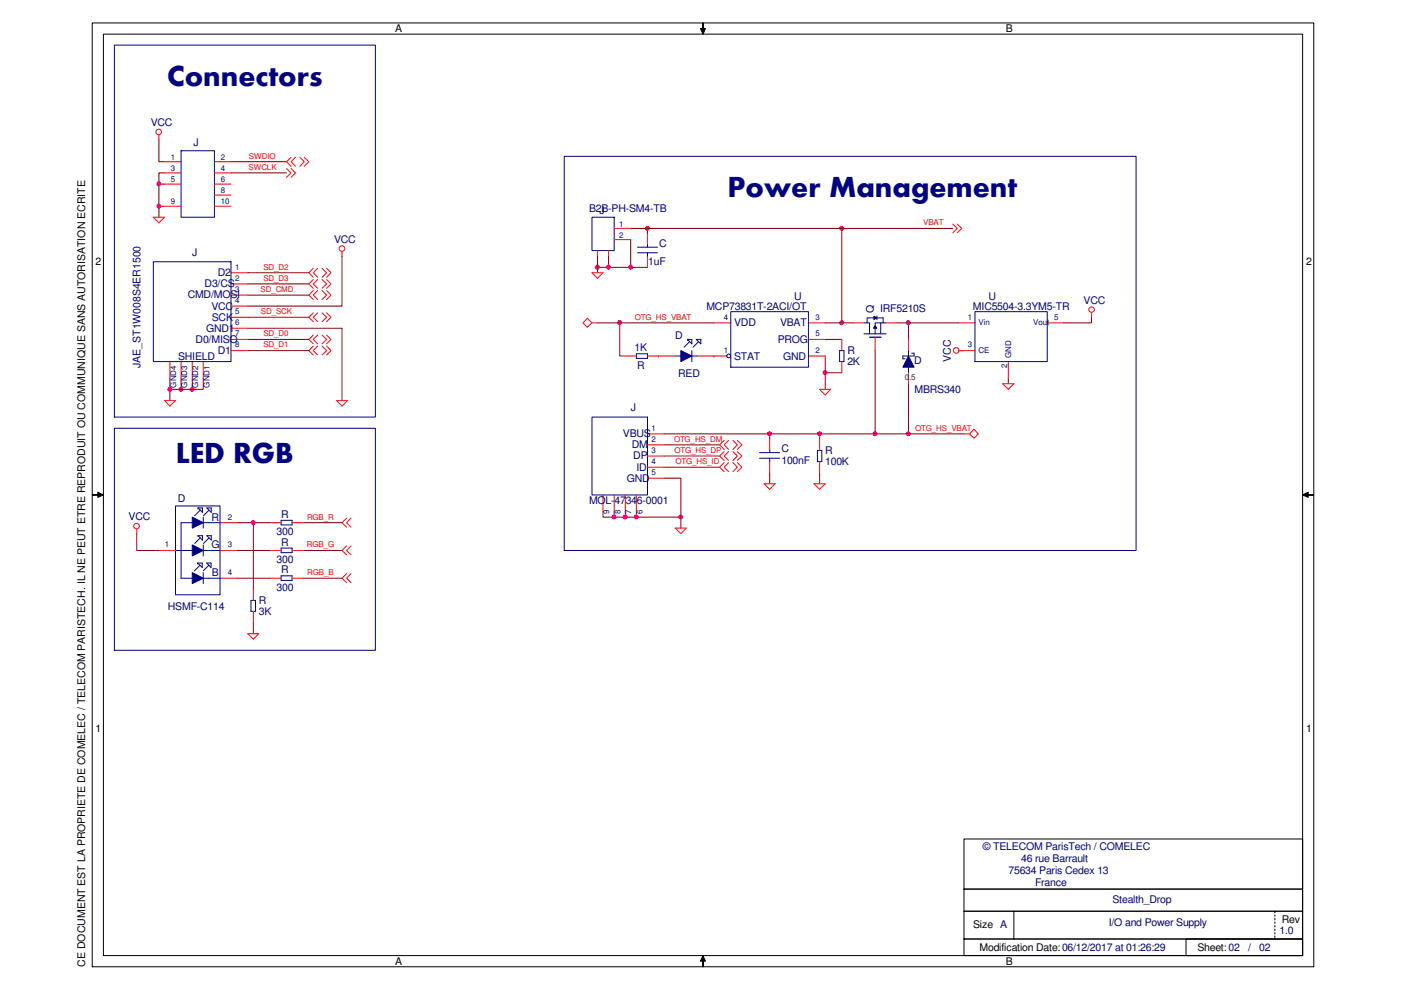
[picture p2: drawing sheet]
<svg xmlns="http://www.w3.org/2000/svg" width="297mm" height="210mm" viewBox="0 0 297 210" stroke-linecap="round" stroke-linejoin="round" font-family="sans-serif">
<path d="M127.8 108.5v1.1h16.6" fill="none" stroke="#800000" stroke-width=".21"/>
<circle cx="144.3" cy="109.6" r=".45" fill="#f0f"/>
<circle cx="144.3" cy="109.6" r=".45" fill="none" stroke="#f0f" stroke-width=".21"/>
<path d="M130.2 108.5v1.1M140.8 101.4h3.6v10.6" fill="none" stroke="#800000" stroke-width=".21"/>
<circle cx="130.2" cy="109.6" r=".45" fill="#f0f"/>
<circle cx="130.2" cy="109.6" r=".45" fill="none" stroke="#f0f" stroke-width=".21"/>
<path d="M132.6 108.5v1.1" fill="none" stroke="#800000" stroke-width=".21"/>
<circle cx="132.6" cy="109.6" r=".46" fill="#f0f"/>
<circle cx="132.6" cy="109.6" r=".46" fill="none" stroke="#f0f" stroke-width=".21"/>
<path d="M134.9 108.5v1.1" fill="none" stroke="#800000" stroke-width=".21"/>
<circle cx="134.9" cy="109.6" r=".44" fill="#f0f"/>
<circle cx="134.9" cy="109.6" r=".44" fill="none" stroke="#f0f" stroke-width=".21"/>
<path d="M192.6 68.5v3.5M213.8 80.2v1.2M163.2 100.2v2.4M173.8 100.2v2.4" fill="none" stroke="#800000" stroke-width=".21"/>
<circle cx="192.6" cy="68.4" r=".46" fill="#f0f"/>
<circle cx="192.6" cy="68.4" r=".46" fill="none" stroke="#f0f" stroke-width=".21"/>
<path d="M175 79h3.5M190.2 68.5h13M203.2 74.3h1.2" fill="none" stroke="#800000" stroke-width=".21"/>
<circle cx="174.9" cy="79" r=".46" fill="#f0f"/>
<circle cx="174.9" cy="79" r=".46" fill="none" stroke="#f0f" stroke-width=".21"/>
<path d="M178.5 48.4v20.1M175 75.5v7" fill="none" stroke="#800000" stroke-width=".21"/>
<circle cx="178.4" cy="68.4" r=".46" fill="#f0f"/>
<circle cx="178.4" cy="68.4" r=".46" fill="none" stroke="#f0f" stroke-width=".21"/>
<circle cx="178.5" cy="48.4" r=".44" fill="#f0f"/>
<circle cx="178.5" cy="48.4" r=".44" fill="none" stroke="#f0f" stroke-width=".21"/>
<path d="M137.3 48.4v1.2M175 68.5h5.8" fill="none" stroke="#800000" stroke-width=".21"/>
<circle cx="137.3" cy="48.4" r=".45" fill="#f0f"/>
<circle cx="137.3" cy="48.4" r=".45" fill="none" stroke="#f0f" stroke-width=".21"/>
<path d="M131.4 68.5v7h1.2" fill="none" stroke="#800000" stroke-width=".21"/>
<circle cx="131.4" cy="68.4" r=".46" fill="#f0f"/>
<circle cx="131.4" cy="68.4" r=".46" fill="none" stroke="#f0f" stroke-width=".21"/>
<path d="M126.7 56.7h10.6M126.7 68.5h24.7M139.6 75.5h.1M151.4 75.5h.1M175 72h3.5M231.4 67.3v1.2h-5.9" fill="none" stroke="#800000" stroke-width=".21"/>
<circle cx="126.7" cy="56.6" r=".46" fill="#f0f"/>
<circle cx="126.7" cy="56.6" r=".46" fill="none" stroke="#f0f" stroke-width=".21"/>
<path d="M126.7 54.3v3.5M133.7 50.8v5.9" fill="none" stroke="#800000" stroke-width=".21"/>
<circle cx="133.7" cy="56.6" r=".45" fill="#f0f"/>
<circle cx="133.7" cy="56.6" r=".45" fill="none" stroke="#f0f" stroke-width=".21"/>
<path d="M129 54.3v2.4" fill="none" stroke="#800000" stroke-width=".21"/>
<circle cx="129" cy="56.6" r=".45" fill="#f0f"/>
<circle cx="129" cy="56.6" r=".45" fill="none" stroke="#f0f" stroke-width=".21"/>
<path d="M140.8 99.1h11.8M140.8 96.7h11.8M140.8 94.3h11.8M163.2 92v1.2" fill="none" stroke="#800000" stroke-width=".21"/>
<circle cx="163.2" cy="92" r=".46" fill="#f0f"/>
<circle cx="163.2" cy="92" r=".46" fill="none" stroke="#f0f" stroke-width=".21"/>
<path d="M173.8 92v1.2" fill="none" stroke="#800000" stroke-width=".21"/>
<circle cx="173.7" cy="92" r=".45" fill="#f0f"/>
<circle cx="173.7" cy="92" r=".45" fill="none" stroke="#f0f" stroke-width=".21"/>
<path d="M185.5 74.3v17.7" fill="none" stroke="#800000" stroke-width=".21"/>
<circle cx="185.5" cy="92" r=".45" fill="#f0f"/>
<circle cx="185.5" cy="92" r=".45" fill="none" stroke="#f0f" stroke-width=".21"/>
<path d="M192.6 81.4v10.6" fill="none" stroke="#800000" stroke-width=".21"/>
<circle cx="192.6" cy="92" r=".45" fill="#f0f"/>
<circle cx="192.6" cy="92" r=".45" fill="none" stroke="#f0f" stroke-width=".21"/>
<path d="M33.7 43.7h1.2M140.8 92h63.6" fill="none" stroke="#800000" stroke-width=".21"/>
<circle cx="33.7" cy="43.7" r=".45" fill="#f0f"/>
<circle cx="33.7" cy="43.7" r=".45" fill="none" stroke="#f0f" stroke-width=".21"/>
<path d="M33.7 39h1.2M34.9 36.7h-1.2v9.4" fill="none" stroke="#800000" stroke-width=".21"/>
<circle cx="33.7" cy="39" r=".46" fill="#f0f"/>
<circle cx="33.7" cy="39" r=".46" fill="none" stroke="#f0f" stroke-width=".21"/>
<path d="M33.7 29.6v4.7h1.2M49 34.3h11.7M50.2 110.8h7M53.7 110.8v14.1" fill="none" stroke="#800000" stroke-width=".21"/>
<circle cx="53.7" cy="110.8" r=".46" fill="#f0f"/>
<circle cx="53.7" cy="110.8" r=".46" fill="none" stroke="#f0f" stroke-width=".21"/>
<path d="M52.5 69.6h20v15.3M40.8 80.2v2.3M29 113.2v3.5h4.7M50.2 116.7h7M64.3 116.7h8.2M50.2 122.6h7M53.7 132v2.4M64.3 122.6h8.2" fill="none" stroke="#800000" stroke-width=".21"/>
<circle cx="40.7" cy="82.5" r=".45" fill="#f0f"/>
<circle cx="40.7" cy="82.5" r=".45" fill="none" stroke="#f0f" stroke-width=".21"/>
<path d="M38.4 80.2v2.3" fill="none" stroke="#800000" stroke-width=".21"/>
<circle cx="38.4" cy="82.5" r=".45" fill="#f0f"/>
<circle cx="38.4" cy="82.5" r=".45" fill="none" stroke="#f0f" stroke-width=".21"/>
<path d="M52.5 57.8h13M72.5 54.3v10.6h-20M52.5 60.2h13M52.5 74.3h13M52.5 62.6h13M52.5 72h13M52.5 67.3h13M36 80.2v4.7M43.1 80.2v2.3h-7.1M64.3 110.8h8.2" fill="none" stroke="#800000" stroke-width=".21"/>
<circle cx="36" cy="82.5" r=".44" fill="#f0f"/>
<circle cx="36" cy="82.5" r=".44" fill="none" stroke="#f0f" stroke-width=".21"/>
<path d="M49 36.7h11.7M133.7 48.4h68.3" fill="none" stroke="#800000" stroke-width=".21"/>
<g fill="#000">
<path d="M149.1 4.9v1.2h.5l-.5 1.1-.6-1.1h.6z" fill-rule="evenodd"/>
<path d="M19.6 104.9h1.1v-.5l1.2 .5-1.2 .6v-.6z" fill-rule="evenodd"/>
<path d="M276.2 104.9l1.2-.5v.5h1.1h-1.1v.6z" fill-rule="evenodd"/>
<path d="M149.1 202.6l.5 1.2h-.5v1.2v-1.2h-.6z" fill-rule="evenodd"/>
</g>
<g fill="none" stroke="#000" stroke-width=".21">
<path d="M19.6 4.9h258.9v200.1h-258.9zM21.9 7.2h254.3v195.4h-254.3zM149.1 4.9v1.2h.5l-.5 1.1-.6-1.1h.6zM19.6 104.9h1.1v-.5l1.2 .5-1.2 .6v-.6zM276.2 104.9l1.2-.5v.5h1.1h-1.1v.6zM204.4 177.9h71.8v10.6h-71.8zM204.4 199.1h71.8v3.5h-71.8zM204.4 188.5h71.8v4.7h-71.8zM204.4 193.2h71.8v5.9h-71.8zM215 193.2v5.9M251.5 199.1h24.7v3.5h-24.7zM270.3 193.2v.3"/>
<path d="M270.3 194v.3M270.3 194.7v.3M270.3 195.5v.3M270.3 196.2v.4M270.3 197v.3M270.3 197.7v.3M270.3 198.5v.3M149.1 202.6l.5 1.2h-.5v1.2v-1.2h-.6z"/>
</g>
<path d="M125.5 46.1h4.7v7h-4.7zM183.2 68.5h1.2v2.3M183.2 70.8h4.7M186.7 68.5h-1.2v2.3M187.9 68.5h-1.2v2.3M206.7 66.1h15.3v10.6h-15.3zM125.5 88.4h11.8v16.5h-11.8zM161 96h4.3M161 97.2h4.3M163.2 95.5v.5M163.2 97.2v.7M173.3 95.5h.9v2.4h-.9z" fill="none" stroke="#000080" stroke-width=".21"/>
<g fill="none" stroke="#f00" stroke-width=".21">
<path d="M126.7 53.1v1.2M129 53.1v1.2M130.2 48.4h3.5M130.2 50.8h3.5M203.2 68.5h3.5M203.2 74.3h3.5M213.8 76.7v3.5M222 68.5h3.5M137.3 92h3.5M137.3 94.3h3.5M137.3 96.7h3.5M137.3 99.1h3.5"/>
<path d="M163.2 93.2v2.3M163.2 97.9v2.3M173.8 93.2v2.3M173.8 97.9v2.3M127.8 104.9v3.6M130.2 104.9v3.6M132.6 104.9v3.6M134.9 104.9v3.6M137.3 101.4h3.5"/>
</g>
<path d="M184.4 71.5h2.4" fill="none" stroke="#000080" stroke-width=".28"/>
<path d="M185.5 69.1l.4 .5h-.7z" fill="#000080"/>
<path d="M185.5 69.1l.4 .5h-.7zM187.2 67.4v1" fill="none" stroke="#000080" stroke-width=".21"/>
<path d="M180.8 68.5h2.4M185.5 71.5v2.8M187.9 68.5h2.3" fill="none" stroke="#f00" stroke-width=".21"/>
<path d="M185.3 67.1l.5 .3-.5 .3z" fill="#000080"/>
<path d="M143.2 75.5h1.2M145.8 72h.1M145.8 72h.9v.9zM146.2 72.4l-1.2 1.2M147.6 72h1v.9zM148.1 72.4l-1.2 1.2M185.3 67.1l.5 .3-.5 .3zM185.3 67.4h-1.4v1.1M185.8 67.4h1.4M185.9 67v.8" fill="none" stroke="#000080" stroke-width=".21"/>
<g fill="none" stroke="#f00" stroke-width=".21">
<path d="M139.6 75.5h3.6M147.9 75.5h3.5M203.4 74.3h1"/>
<circle cx="202.7" cy="74.3" r=".59"/>
</g>
<path d="M148.6 72h.1" fill="none" stroke="#0ff" stroke-width=".23"/>
<path d="M144.4 74.3l2.3 1.2-2.3 1.2z" fill="#000080"/>
<g fill="none" stroke="#000080" stroke-width=".21">
<path d="M144.4 74.3l2.3 1.2-2.3 1.2zM146.7 74.3v2.4M146.7 75.5h1.2M154.9 66.1h16.5v11.8h-16.5zM191.4 76.1h.5M192.6 74.3v1.2M192.6 77.9v1.1"/>
<circle cx="154.5" cy="75.5" r=".4"/>
</g>
<path d="M151.4 68.5h3.5M151.4 75.5h2.7M171.4 68.5h3.6M171.4 72h3.6M171.4 75.5h3.6M192.6 72v2.3M192.6 79v2.4" fill="none" stroke="#f00" stroke-width=".21"/>
<path d="M192.6 75.5l1.2 2.4h-2.4z" fill="#000080"/>
<g fill="none" stroke="#000080" stroke-width=".21">
<path d="M38.4 32h7.1v14.1h-7.1zM135.2 52.4h4.2M135.2 53.6h4.2M137.3 51.9v.5M137.3 53.6v.7M134.9 75h2.4v1h-2.4zM178 74.3h.9v2.4h-.9zM192.6 75.5l1.2 2.4h-2.4zM193.3 74.9h.5v.6h-2.4v.6M38.4 116.7h2.4M41.9 119.4h.1M41.9 119.4h1v.9z"/>
<path d="M42 113.6h.1M42 113.6h.9v.9zM42.4 119.8l-1.2 1.2M42.5 114l-1.2 1.2M43.1 116.7h3.5M43.8 119.4h.9v.9zM43.9 113.6h.9v.9zM44.3 119.8l-1.2 1.2M44.3 114l-1.2 1.2M38.4 122.6h2.4M43.1 122.6h3.5"/>
</g>
<g fill="none" stroke="#f00" stroke-width=".21">
<path d="M33.7 28.6v1M34.9 34.3h3.5M34.9 36.7h3.5M34.9 39h3.5M45.5 34.3h3.5M45.5 36.7h3.5M45.5 39h3.5M32.5 46.1h2.4l-1.2 1.1zM34.9 43.7h3.5M45.5 43.7h3.5M45.5 41.4h3.5M125.5 57.8h2.3l-1.1 1.2z"/>
<path d="M137.3 49.6v2.3M137.3 54.3v2.4M124.5 67.5l1 1-1 .9-.9-.9zM125.5 68.5h1.2M132.6 75.5h2.3M137.3 75.5h2.3M178.5 72v2.3M178.5 76.7v2.3M231.4 66.3v1M153.5 98.1l-.9 1 .9 .9M153.5 95.8l-.9 .9 .9 .9M153.5 93.4l-.9 .9 .9 1"/>
<path d="M154.5 98.1l-1 1 1 .9M154.5 95.8l-1 .9 1 .9M154.5 93.4l-1 .9 1 1M155.4 98.1l.9 1-.9 .9M155.4 95.8l.9 .9-.9 .9M155.4 93.4l.9 .9-.9 1M156.3 98.1l1 1-1 .9M156.3 95.8l1 .9-1 .9M156.3 93.4l1 .9-1 1M173.8 82.5h2.3l-1.1 1.2zM204.4 92h1.2M206.5 91l.9 1-.9 .9-.9-.9z"/>
<path d="M212.6 81.4h2.4l-1.2 1.1zM46.6 116.7h3.6M143.2 112h2.3l-1.1 1.2zM162 102.6h2.3l-1.1 1.2zM172.6 102.6h2.4l-1.2 1.2zM46.6 122.6h3.6"/>
<circle cx="33.7" cy="28" r=".59"/>
<circle cx="231.4" cy="65.6" r=".58"/>
</g>
<path d="M40.8 115.5l2.3 1.2-2.3 1.2z" fill="#000080"/>
<path d="M40.8 115.5l2.3 1.2-2.3 1.2zM43.1 115.5v2.4" fill="none" stroke="#000080" stroke-width=".21"/>
<path d="M40.8 121.4l2.3 1.2-2.3 1.1z" fill="#000080"/>
<path d="M38.4 110.8h2.4M42 107.7h.1M42 107.7h.9v.9zM42.5 108.2l-1.2 1.1M43.1 110.8h3.5M43.9 107.7h.9v.9zM44.3 108.2l-1.2 1.1M40.8 121.4l2.3 1.2-2.3 1.1zM43.1 121.4v2.3" fill="none" stroke="#000080" stroke-width=".21"/>
<path d="M46.6 110.8h3.6" fill="none" stroke="#f00" stroke-width=".21"/>
<path d="M40.8 109.6l2.3 1.2-2.3 1.2z" fill="#000080"/>
<g fill="none" stroke="#000080" stroke-width=".21">
<path d="M24.3 9.6h55.3v78.8h-55.3zM119.6 33.1h121.3v83.6h-121.3zM32.5 55.5h16.5v21.2h-16.5zM24.3 90.8h55.3v47.1h-55.3zM37.2 107.3h9.4v18.8h-9.4zM37.2 116.7h1.2M38.4 110.8v11.8M40.8 109.6l2.3 1.2-2.3 1.2zM43.1 109.6v2.4M59.6 110.3h2.3v1h-2.3zM59.6 116.2h2.3v1h-2.3zM53.2 127.3h1v2.3h-1z"/>
<path d="M59.6 122.1h2.3v1h-2.3z"/>
</g>
<g fill="none" stroke="#f00" stroke-width=".21">
<path d="M60.7 35.7l1 1-1 .9M61.7 33.4l-1 .9 1 1M61.7 35.7l.9 1-.9 .9M62.6 33.4l-.9 .9 .9 1M63.6 33.4l.9 .9-.9 1M64.5 33.4l1 .9-1 1M49 57.8h3.5M66.4 56.9l-.9 .9 .9 1M66.4 59.3l-.9 .9 .9 .9M67.3 56.9l-.9 .9 .9 1M67.3 59.3l-.9 .9 .9 .9M68.3 56.9l1 .9-1 1"/>
<path d="M68.3 59.3l1 .9-1 .9M69.3 56.9l.9 .9-.9 1M69.3 59.3l.9 .9-.9 .9M72.5 53.3v1M202 47.5l.9 .9-.9 1M202.9 47.5l1 .9-1 1M36 76.7v3.5M38.4 76.7v3.5M40.8 76.7v3.5M43.1 76.7v3.5M49 60.2h3.5M49 62.6h3.5"/>
<path d="M49 64.9h3.5M49 67.3h3.5M49 69.6h3.5M49 72h3.5M49 74.3h3.5M66.4 61.6l-.9 1 .9 .9M66.4 66.3l-.9 1 .9 .9M66.4 71l-.9 1 .9 .9M66.4 73.4l-.9 .9 .9 1M67.3 61.6l-.9 1 .9 .9M67.3 66.3l-.9 1 .9 .9M67.3 71l-.9 1 .9 .9"/>
<path d="M67.3 73.4l-.9 .9 .9 1M68.3 61.6l1 1-1 .9M68.3 66.3l1 1-1 .9M68.3 71l1 1-1 .9M68.3 73.4l1 .9-1 1M69.3 61.6l.9 1-.9 .9M69.3 66.3l.9 1-.9 .9M69.3 71l.9 1-.9 .9M69.3 73.4l.9 .9-.9 1M34.9 84.9h2.3l-1.2 1.2zM71.4 84.9h2.3l-1.2 1.2zM29 112.2v1"/>
<path d="M33.7 116.7h3.5M57.2 116.7h2.4M57.2 110.8h2.4M61.9 116.7h2.4M61.9 110.8h2.4M73.5 109.9l-1 .9 1 1M73.5 115.7l-1 1 1 .9M74.4 109.9l-.9 .9 .9 1M74.4 115.7l-.9 1 .9 .9M52.5 134.4h2.4l-1.2 1.1zM53.7 124.9v2.4M53.7 129.6v2.4"/>
<path d="M57.2 122.6h2.4M61.9 122.6h2.4M73.5 121.6l-1 1 1 .9M74.4 121.6l-.9 1 .9 .9"/>
<circle cx="72.5" cy="52.7" r=".59"/>
<circle cx="29" cy="111.5" r=".59"/>
</g>
<g font-size="6.3" fill="#000080">
<text x="35.4" y="18.2">Connectors</text>
<text x="154.3" y="41.7">Power Management</text>
<text x="37.3" y="98.2">LED RGB</text>
</g>
<g font-size="2.2">
<text x="83.8" y="6.8">A</text>
<text x="213.2" y="6.8">B</text>
<text x="20.3" y="56.2">2</text>
<text x="276.9" y="56.2">2</text>
<text x="20.3" y="155.1">1</text>
<text x="276.9" y="155.1">1</text>
<text x="206.3" y="196.7">Size A</text>
<text x="271.8" y="195.7">Rev</text>
<text x="207.7" y="201.7">Modification Date:06/12/2017 at 01:26:29</text>
<text x="253.9" y="201.6">Sheet: 02</text>
<text x="18" y="205" transform="rotate(-90 18 205)">CE DOCUMENT EST LA PROPRIETE DE COMELEC / TELECOM PARISTECH. IL NE PEUT ETRE REPRODUIT OU COMMUNIQUE SANS AUTORISATION ECRITE</text>
<text x="83.8" y="204.6">A</text>
<text x="213.2" y="204.6">B</text>
</g>
<g font-size="2.2" fill="#000080">
<text x="32" y="26.7">VCC</text>
<text x="41.1" y="31">J</text>
<text x="124.9" y="44.9">B2B-PH-SM4-TB</text>
<text x="127.1" y="45.3">J</text>
<text x="70.8" y="51.4">VCC</text>
<text x="139.8" y="52.3">C</text>
<text x="40.8" y="54.2">J</text>
<text x="46.2" y="58.6">D2</text>
<text x="137.5" y="56.1">1uF</text>
<text x="39.8" y="63.3">CMD/MOSI</text>
<text x="43.4" y="60.9">D3/CS</text>
<text x="44.8" y="65.7">VCC</text>
<text x="149.8" y="65.8">MCP73831T-2ACI/OT</text>
<text x="168.4" y="63.6">U</text>
<text x="206.3" y="65.8">MIC5504-3.3YM5-TR</text>
<text x="209.6" y="63.6">U</text>
<text x="229.7" y="64.4">VCC</text>
<text x="43.7" y="70.4">GND1</text>
<text x="44.9" y="68">SCK</text>
<text x="143.2" y="71.8">D</text>
<text x="155.7" y="69.2">VDD</text>
<text x="165.4" y="69.2">VBAT</text>
<text x="185.3" y="66.3" transform="rotate(-90 185.3 66.3)">Q</text>
<text x="186.6" y="66.1">IRF5210S</text>
<text x="29.8" y="78" transform="rotate(-90 29.8 78)">JAE_ST1W008S4ER1500</text>
<text x="37.8" y="76.2">SHIELD</text>
<text x="41.5" y="72.7">D0/MISO</text>
<text x="46.2" y="75.1">D1</text>
<text x="134.5" y="74.5">1K</text>
<text x="155.7" y="76.2">STAT</text>
<text x="164.9" y="72.7">PROG</text>
<text x="166.1" y="76.2">GND</text>
<text x="179.7" y="77.4">2K</text>
<text x="179.7" y="75.1">R</text>
<text x="193.8" y="77.3">D</text>
<text x="201.6" y="76.7" transform="rotate(-90 201.6 76.7)">VCC</text>
<text x="135.1" y="78.2">R</text>
<text x="143.8" y="79.9">RED</text>
<text x="193.9" y="83.3">MBRS340</text>
<text x="133.8" y="87.2">J</text>
<text x="132.1" y="92.7">VBUS</text>
<text x="134" y="95.1">DM</text>
<text x="165.7" y="95.9">C</text>
<text x="134.3" y="97.4">DP</text>
<text x="135" y="99.8">ID</text>
<text x="165.7" y="98.5">100nF</text>
<text x="175" y="98.6">100K</text>
<text x="175" y="96.3">R</text>
<text x="37.7" y="106.5">D</text>
<text x="124.9" y="106.9">MOL-47346-0001</text>
<text x="132.9" y="102.2">GND</text>
<text x="27.3" y="110.3">VCC</text>
<text x="44.9" y="110.4">R</text>
<text x="58.6" y="113.5">300</text>
<text x="59.6" y="109.8">R</text>
<text x="44.8" y="116.2">G</text>
<text x="58.6" y="119.4">300</text>
<text x="59.6" y="115.7">R</text>
<text x="44.9" y="122.1">B</text>
<text x="58.6" y="125.3">300</text>
<text x="59.6" y="121.6">R</text>
<text x="35.6" y="129.3">HSMF-C114</text>
<text x="54.9" y="130.4">3K</text>
<text x="54.9" y="128">R</text>
<text x="208.4" y="180.3">© TELECOM ParisTech / COMELEC</text>
<text x="213.8" y="185.4">75634 Paris Cedex 13</text>
<text x="216.5" y="182.8">46 rue Barrault</text>
<text x="219.5" y="187.9">France</text>
<text x="235.9" y="191.6">Stealth_Drop</text>
<text x="235.1" y="196.4">I/O and Power Supply</text>
<text x="264.6" y="201.6">/</text>
<text x="267" y="201.6">02</text>
<text x="271.3" y="198.1">1.0</text>
</g>
<g font-size="1.7" fill="#000080">
<text x="36.2" y="33.9">1</text>
<text x="46.8" y="33.9">2</text>
<text x="36.2" y="38.7">5</text>
<text x="36.2" y="36.3">3</text>
<text x="46.8" y="41">8</text>
<text x="46.8" y="38.7">6</text>
<text x="46.8" y="36.3">4</text>
<text x="36.2" y="43.3">9</text>
<text x="46.8" y="43.3">10</text>
<text x="131.3" y="48">1</text>
<text x="131.3" y="50.4">2</text>
<text x="49.9" y="57.2">1</text>
<text x="49.9" y="59.5">2</text>
<text x="49.9" y="61.9">3</text>
<text x="49.9" y="64.3">4</text>
<text x="49.9" y="71.3">7</text>
<text x="49.9" y="69">6</text>
<text x="49.9" y="66.6">5</text>
<text x="153.5" y="67.8">4</text>
<text x="172.9" y="71.3">5</text>
<text x="172.9" y="67.8">3</text>
<text x="205.2" y="67.8">1</text>
<text x="207.5" y="69">Vin</text>
<text x="219.1" y="69">Vout</text>
<text x="223.5" y="67.8">5</text>
<text x="49.9" y="73.7">8</text>
<text x="153.5" y="74.8">1</text>
<text x="172.9" y="74.8">2</text>
<text x="205.2" y="73.7">3</text>
<text x="207.5" y="74.9">CE</text>
<text x="214.4" y="75.9" transform="rotate(-90 214.4 75.9)">GND</text>
<text x="37.3" y="82.2" transform="rotate(-90 37.3 82.2)">GND4</text>
<text x="39.7" y="82.2" transform="rotate(-90 39.7 82.2)">GND3</text>
<text x="42" y="82.2" transform="rotate(-90 42 82.2)">GND2</text>
<text x="44.4" y="82.2" transform="rotate(-90 44.4 82.2)">GND1</text>
<text x="213.6" y="78" transform="rotate(-90 213.6 78)">2</text>
<text x="138.1" y="93.7">2</text>
<text x="138.1" y="91.3">1</text>
<text x="138.1" y="96">3</text>
<text x="138.1" y="100.7">5</text>
<text x="138.1" y="98.4">4</text>
<text x="48.3" y="110.2">2</text>
<text x="129.2" y="109" transform="rotate(-90 129.2 109)">9</text>
<text x="131.5" y="109" transform="rotate(-90 131.5 109)">8</text>
<text x="133.9" y="109" transform="rotate(-90 133.9 109)">7</text>
<text x="136.2" y="109" transform="rotate(-90 136.2 109)">6</text>
<text x="34.9" y="116.1">1</text>
<text x="48.3" y="116.1">3</text>
<text x="48.3" y="122">4</text>
</g>
<g font-size="1.7" fill="#f00">
<text x="52.8" y="33.7">SWDIO</text>
<text x="52.7" y="36">SWCLK</text>
<text x="195.7" y="47.8">VBAT</text>
<text x="55.8" y="57.2">SD_D2</text>
<text x="55.8" y="59.5">SD_D3</text>
<text x="55.2" y="61.9">SD_CMD</text>
<text x="55.3" y="66.6">SD_SCK</text>
<text x="55.8" y="71.3">SD_D0</text>
<text x="134.6" y="67.8">OTG_HS_VBAT</text>
<text x="55.8" y="73.7">SD_D1</text>
<text x="142.9" y="93.7">OTG_HS_DM</text>
<text x="194.1" y="91.4">OTG_HS_VBAT</text>
<text x="143" y="96.1">OTG_HS_DP</text>
<text x="143.2" y="98.4">OTG_HS_ID</text>
<text x="65.1" y="110.2">RGB_R</text>
<text x="65.1" y="116">RGB_G</text>
<text x="65.1" y="121.9">RGB_B</text>
</g>
<text font-size="1.7" fill="#008000" x="191.8" y="80.5">0.5</text>
</svg>
